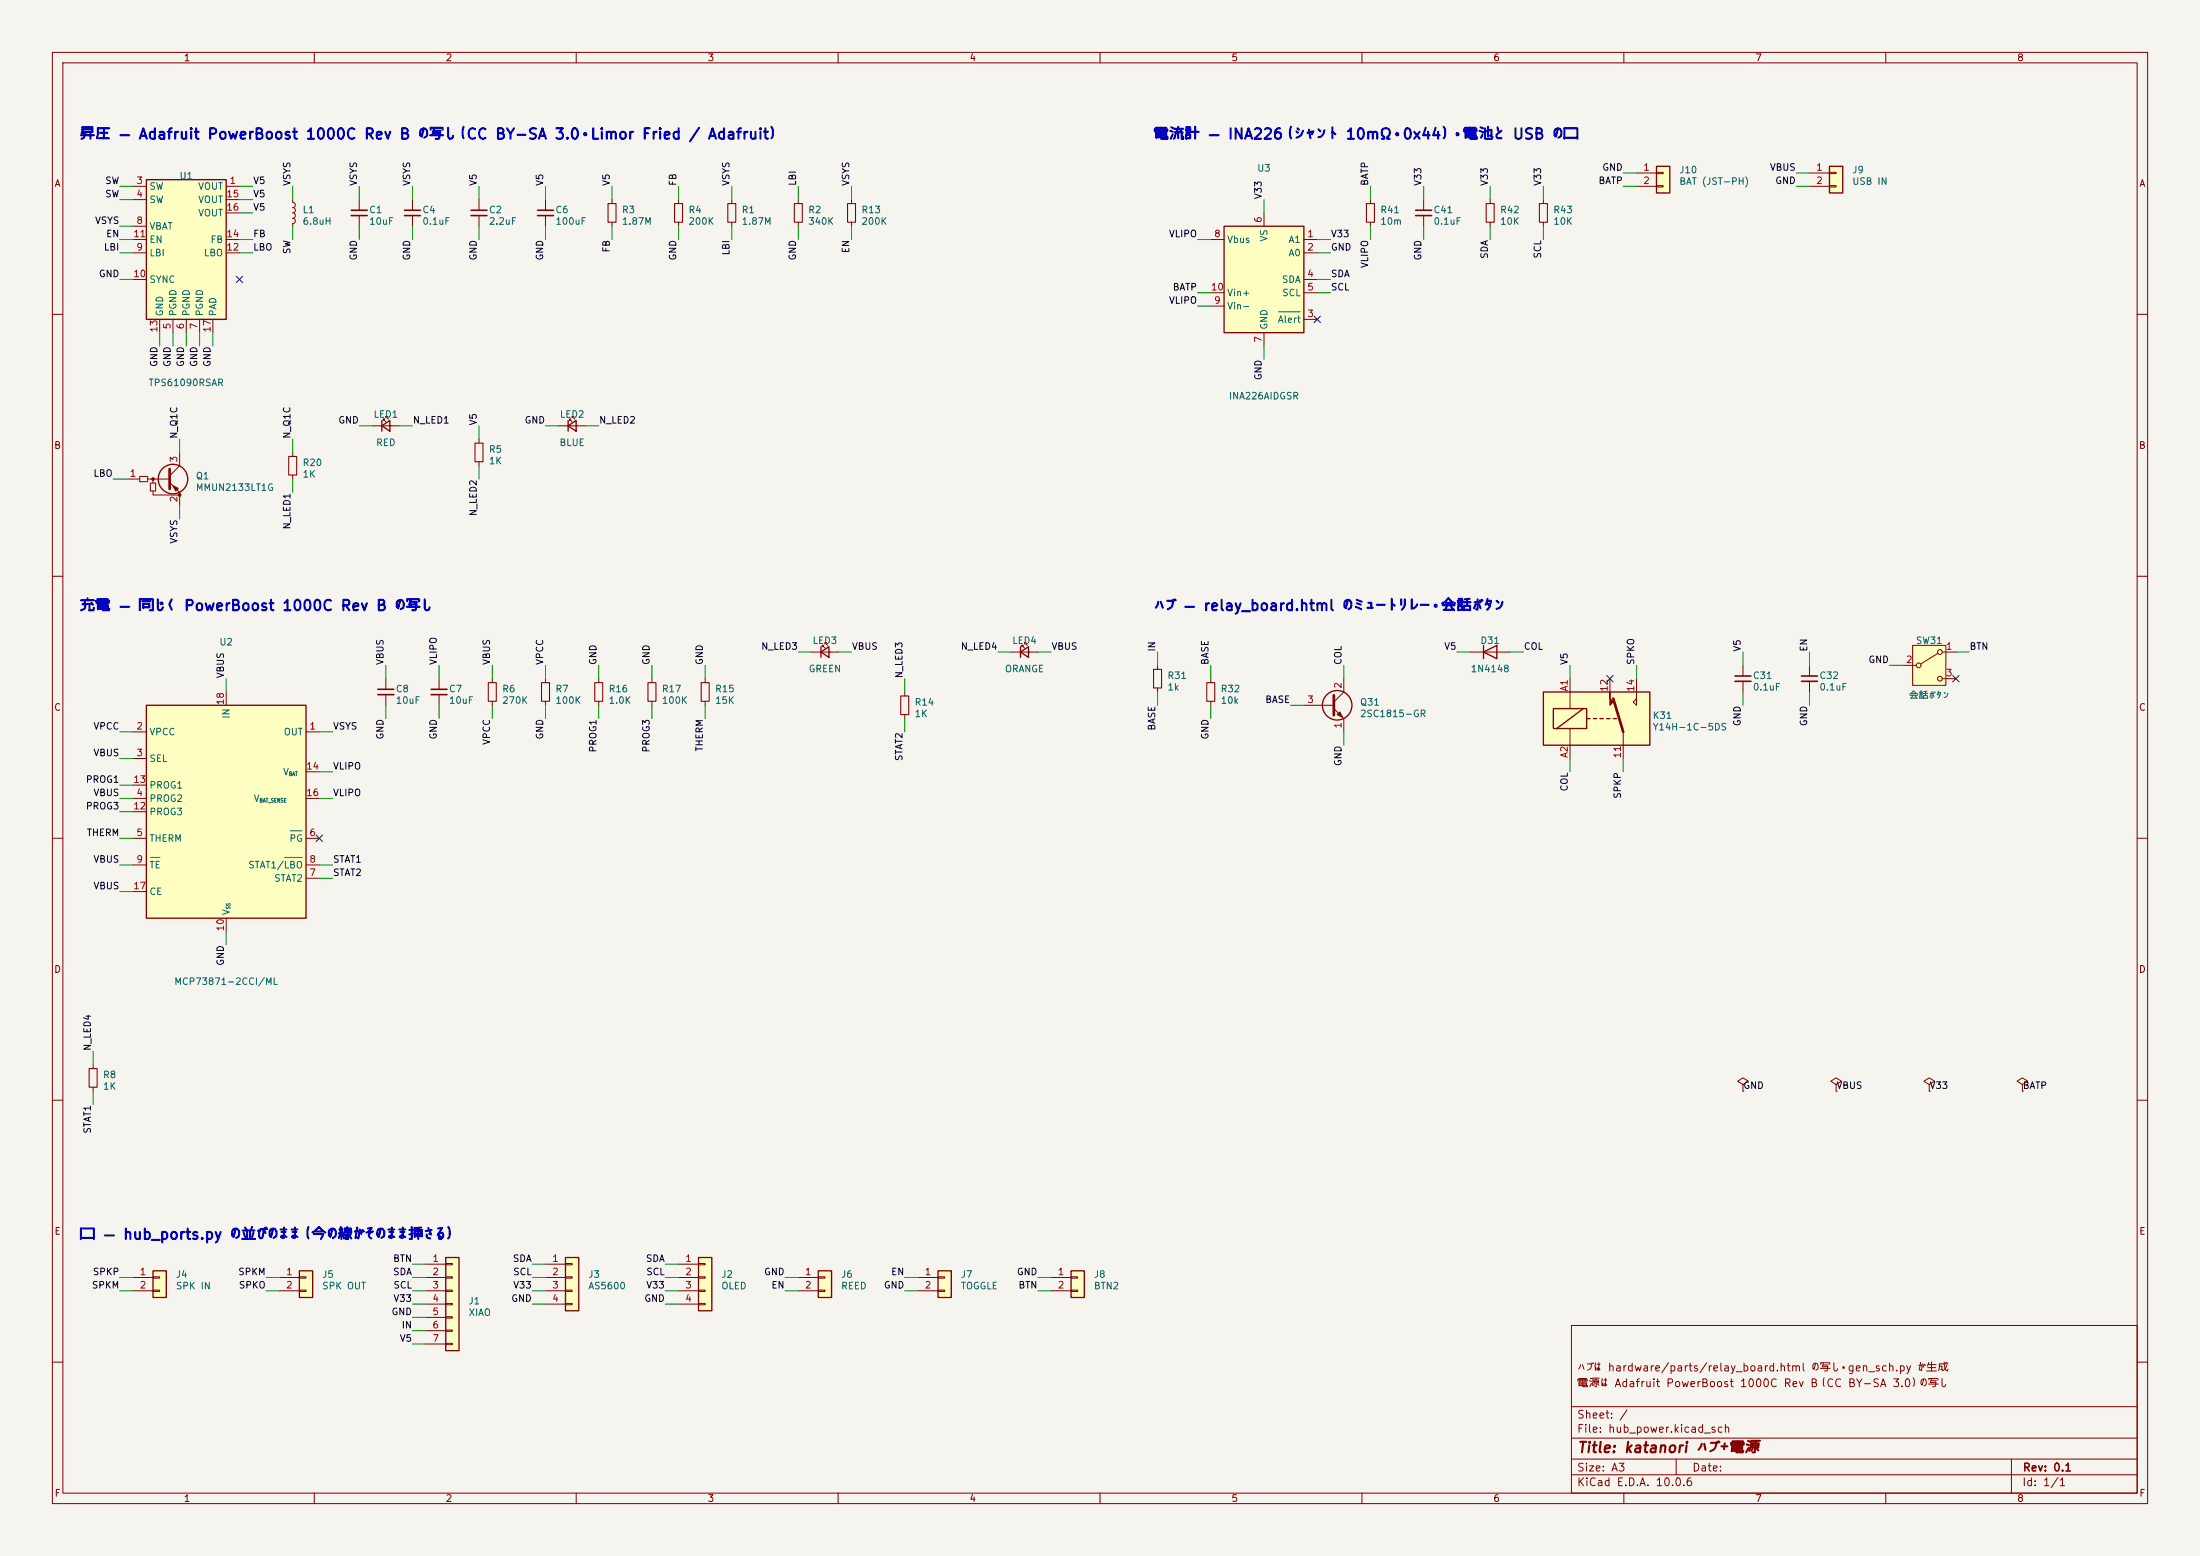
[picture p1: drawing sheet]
<svg xmlns="http://www.w3.org/2000/svg" width="420mm" height="297mm" viewBox="0 0 420 297" stroke-linecap="round" stroke-linejoin="round" font-family="sans-serif">
<path d="M0 0h420v297h-420z" fill="#f5f4ef" stroke="#f5f4ef" stroke-width=".19"/>
<g fill="none" stroke="#840000" stroke-width=".19">
<path d="M10 10h400v277h-400zM12 12h396v273h-396zM60 10v2M110 10v2M160 10v2M210 10v2M260 10v2M310 10v2M360 10v2M68.6 38.1v2M104.1 38.1v2M139.7 38.1v.8"/>
<path d="M261.6 38.1v.8M271.8 38.1v2M68.6 41.1v2.1M104.1 41.1v2.1M139.7 42.4v.8M261.6 42.4v.8M271.8 41.1v2.1M10 60h2M109.2 79.8v-.3h.3h-.3l.5 .5M408 60h2M91.4 83.8v.8M91.4 88.1v.8"/>
<path d="M106.7 81.3h5.1M108.7 80.3v-.3h.3h-.3l.5 .5M10 110h2M408 110h2M114.3 129.5v.8M114.3 133.9v.7M221 127v.8M221 131.3v.8M231.1 129.5v.8M231.1 133.9v.7M280.7 124.5h7.6M10 160h2"/>
<path d="M408 160h2M10 210h2M350.5 207l1-.6-1-.7-1 .7 1 .6v1.3M350.5 208.3h.1M408 210h2M300 253h108v32h-108zM10 260h2M300 278.5h108M300 274.5h108M300 268.5h108M320 278.5v3M384 278.5v6.5"/>
<path d="M408 260h2M60 285v2M110 285v2M160 285v2M210 285v2M260 285v2M300 281.5h108M310 285v2M360 285v2"/>
</g>
<path d="M67.1 40.1h3M67.1 41.1h3M102.6 40.1h3.1M102.6 41.1h3.1M270.3 40.1h3M270.3 41.1h3" fill="none" stroke="#840000" stroke-width=".3"/>
<path d="M138.9 38.9h1.6v3.5h-1.6zM260.9 38.9h1.5v3.5h-1.5zM90.7 84.6h1.5v3.5h-1.5zM113.5 130.3h1.6v3.6h-1.6zM220.2 127.8h1.5v3.5h-1.5zM230.4 130.3h1.5v3.6h-1.5z" fill="none" stroke="#840000" stroke-width=".2"/>
<path d="M108.5 81.3l1.5-1v2zM108.5 80.3v2M283.2 124.5l2.5-1.3v2.5zM283.2 123.2v2.5" fill="none" stroke="#840000" stroke-width=".25"/>
<path d="M233.7 43.2h15.2v20.3h-15.2z" fill="#ffffc2"/>
<path d="M233.7 43.2h15.2v20.3h-15.2z" fill="none" stroke="#840000" stroke-width=".25"/>
<path d="M231.1 45.7h2.6M231.1 55.9h2.6M231.1 58.4h2.6M241.3 40.6v2.6M248.9 45.7h2.6M248.9 48.3h2.6M248.9 53.3h2.6M248.9 55.9h2.6M241.3 63.5v2.5M248.9 61h2.6M332.7 207l1.1-.6-1.1-.7-1 .7 1 .6v1.3M332.7 208.3h.1" fill="none" stroke="#840000" stroke-width=".19"/>
<path d="M244.1 59.5h4.1" fill="none" stroke="#006464" stroke-width=".19"/>
<path d="M349.2 31.8h2.6v5h-2.6z" fill="#ffffc2"/>
<path d="M349.2 31.8h2.6v5h-2.6z" fill="none" stroke="#840000" stroke-width=".25"/>
<path d="M345.4 33h3.8M345.4 35.6h3.8M349.2 32.9h1.3v.2h-1.3zM349.2 35.4h1.3v.3h-1.3z" fill="none" stroke="#840000" stroke-width=".19"/>
<path d="M29.2 242.6h2.5v5h-2.5z" fill="#ffffc2"/>
<path d="M29.2 242.6h2.5v5h-2.5z" fill="none" stroke="#840000" stroke-width=".25"/>
<path d="M25.4 243.8h3.8M25.4 246.4h3.8M29.2 243.7h1.3v.3h-1.3zM29.2 246.3h1.3v.2h-1.3z" fill="none" stroke="#840000" stroke-width=".19"/>
<path d="M365.1 123.2h6.4v7.6h-6.4z" fill="#ffffc2"/>
<g fill="none" stroke="#840000" stroke-width=".19">
<path d="M345.4 127v2M345.4 130v2.1M363.2 127h2.6M365.1 123.2h6.4v7.6h-6.4zM370 124.7l-3.4 2M370.8 124.5h2.6M370.8 129.5h2.6"/>
<circle cx="366.3" cy="127" r=".46"/>
<circle cx="370.3" cy="124.5" r=".46"/>
<circle cx="370.3" cy="129.5" r=".46"/>
</g>
<path d="M343.9 129h3.1M343.9 130h3.1" fill="none" stroke="#840000" stroke-width=".3"/>
<path d="M316.2 31.8h2.6v5h-2.6z" fill="#ffffc2"/>
<path d="M316.2 31.8h2.6v5h-2.6z" fill="none" stroke="#840000" stroke-width=".25"/>
<path d="M294.6 38.1v.8M312.4 33h3.8M312.4 35.6h3.8M316.2 32.9h1.3v.2h-1.3zM316.2 35.4h1.3v.3h-1.3zM294.6 42.4v.8" fill="none" stroke="#840000" stroke-width=".19"/>
<path d="M293.9 38.9h1.5v3.5h-1.5z" fill="none" stroke="#840000" stroke-width=".2"/>
<path d="M85.1 240h2.5v17.8h-2.5z" fill="#ffffc2"/>
<path d="M85.1 240h2.5v17.8h-2.5z" fill="none" stroke="#840000" stroke-width=".25"/>
<g fill="none" stroke="#840000" stroke-width=".19">
<path d="M81.3 241.3h3.8M81.3 243.8h3.8M81.3 246.4h3.8M81.3 248.9h3.8M81.3 251.5h3.8M81.3 254h3.8M81.3 256.5h3.8M85.1 241.2h1.3v.2h-1.3zM85.1 243.7h1.3v.3h-1.3zM85.1 246.3h1.3v.2h-1.3zM85.1 248.8h1.3v.2h-1.3zM85.1 251.3h1.3v.3h-1.3z"/>
<path d="M85.1 253.9h1.3v.2h-1.3zM85.1 256.4h1.3v.3h-1.3z"/>
</g>
<path d="M57.1 242.6h2.6v5h-2.6z" fill="#ffffc2"/>
<path d="M57.1 242.6h2.6v5h-2.6z" fill="none" stroke="#840000" stroke-width=".25"/>
<path d="M17.8 203.2v.8M17.8 207.5v.8M53.3 243.8h3.8M53.3 246.4h3.8M57.1 243.7h1.3v.3h-1.3zM57.1 246.3h1.3v.2h-1.3z" fill="none" stroke="#840000" stroke-width=".19"/>
<path d="M17 204h1.5v3.5h-1.5z" fill="none" stroke="#840000" stroke-width=".2"/>
<path d="M27.9 34.3h15.3v26.7h-15.3z" fill="#ffffc2"/>
<path d="M27.9 34.3h15.3v26.7h-15.3zM194.8 124.5l1.5-1.1v2.1zM194.8 123.4v2.1" fill="none" stroke="#840000" stroke-width=".25"/>
<g fill="none" stroke="#840000" stroke-width=".19">
<path d="M25.4 35.6h2.5M25.4 38.1h2.5M43.2 35.6h2.5M43.2 38.1h2.5M116.8 38.1v.8M284.5 38.1v.8M25.4 43.2h2.5M25.4 48.3h2.5M25.4 53.3h2.5M25.4 45.7h2.5M43.2 48.3h2.5M43.2 45.7h2.5"/>
<path d="M43.2 40.6h2.5M116.8 42.4v.8M284.5 42.4v.8M30.5 61v2.5M33 61v2.5M35.6 61v2.5M38.1 61v2.5M40.6 61v2.5M73.7 129.5v2.1M73.7 132.6v2M83.8 129.5v2.1M83.8 132.6v2"/>
<path d="M193 124.5h5.1M195.1 123.4v-.2h.2h-.2l.5 .5M195.6 122.9v-.2h.2h-.2l.5 .5M332.7 127v2M332.7 130v2.1"/>
</g>
<path d="M72.1 131.6h3.1M72.1 132.6h3.1M82.3 131.6h3M82.3 132.6h3M331.2 129h3.1M331.2 130h3.1" fill="none" stroke="#840000" stroke-width=".3"/>
<path d="M116.1 38.9h1.5v3.5h-1.5zM283.7 38.9h1.5v3.5h-1.5z" fill="none" stroke="#840000" stroke-width=".2"/>
<path d="M107.9 240h2.6v10.2h-2.6z" fill="#ffffc2"/>
<path d="M156.7 124.5l1.5-1.1v2.1zM156.7 123.4v2.1M107.9 240h2.6v10.2h-2.6z" fill="none" stroke="#840000" stroke-width=".25"/>
<g fill="none" stroke="#840000" stroke-width=".19">
<path d="M78.7 38.1v2M78.7 41.1v2.1M154.9 124.5h5.1M157 123.4v-.2h.2h-.2l.5 .5M157.5 122.9v-.2h.2h-.2l.5 .5M172.7 132.1v.7M172.7 136.4v.8M104.1 241.3h3.8M104.1 243.8h3.8M104.1 246.4h3.8M104.1 248.9h3.8M107.9 241.2h1.3v.2h-1.3z"/>
<path d="M107.9 243.7h1.3v.3h-1.3zM107.9 246.3h1.3v.2h-1.3zM107.9 248.8h1.3v.2h-1.3z"/>
</g>
<path d="M172 132.8h1.5v3.6h-1.5z" fill="none" stroke="#840000" stroke-width=".2"/>
<path d="M77.2 40.1h3.1M77.2 41.1h3.1" fill="none" stroke="#840000" stroke-width=".3"/>
<path d="M133.3 240h2.6v10.2h-2.6z" fill="#ffffc2"/>
<path d="M133.3 240h2.6v10.2h-2.6z" fill="none" stroke="#840000" stroke-width=".25"/>
<path d="M129.5 241.3h3.8M129.5 243.8h3.8M129.5 246.4h3.8M129.5 248.9h3.8M133.3 241.2h1.3v.2h-1.3zM133.3 243.7h1.3v.3h-1.3zM133.3 246.3h1.3v.2h-1.3zM133.3 248.8h1.3v.2h-1.3z" fill="none" stroke="#840000" stroke-width=".19"/>
<path d="M294.6 132.1h20.4v10.1h-20.4z" fill="#ffffc2"/>
<path d="M91.4 38.1v2M91.4 41.1v2.1M94 129.5v.8M94 133.9v.7M299.7 129.5v5.8M299.7 139.1v5.7M307.3 129.5v2.6M309.9 139.7v5.1M312.4 129.5v5.1l-.6-.6 .6-.6" fill="none" stroke="#840000" stroke-width=".19"/>
<path d="M294.6 132.1h20.4v10.1h-20.4zM296.5 135.3h6.4v3.8h-6.4zM302.3 135.3l-5.1 3.8M302.9 137.2h.6M304.2 137.2h.6M305.4 137.2h.7M306.7 137.2h.6M308 137.2h.6" fill="none" stroke="#840000" stroke-width=".25"/>
<path d="M307.3 132.1v1.3l.7 .6-.7 .6z" fill="#840000" stroke="#840000" stroke-width=".19"/>
<path d="M308 133.4l1.9 6.3" fill="none" stroke="#840000" stroke-width=".51"/>
<path d="M93.2 130.3h1.5v3.6h-1.5z" fill="none" stroke="#840000" stroke-width=".2"/>
<path d="M89.9 40.1h3.1M89.9 41.1h3.1" fill="none" stroke="#840000" stroke-width=".3"/>
<path d="M179.1 242.6h2.5v5h-2.5z" fill="#ffffc2"/>
<path d="M179.1 242.6h2.5v5h-2.5z" fill="none" stroke="#840000" stroke-width=".25"/>
<path d="M175.3 243.8h3.8M175.3 246.4h3.8M179.1 243.7h1.2v.3h-1.2zM179.1 246.3h1.2v.2h-1.2z" fill="none" stroke="#840000" stroke-width=".19"/>
<path d="M27.9 134.6h30.5v40.7h-30.5z" fill="#ffffc2"/>
<path d="M27.9 134.6h30.5v40.7h-30.5z" fill="none" stroke="#840000" stroke-width=".25"/>
<g fill="none" stroke="#840000" stroke-width=".19">
<path d="M55.9 38.1v.5l.3 .2 .2 .3-.2 .4-.3 .1 .4 .2 .1 .5-.5 .3M55.9 40.6l.3 .2 .2 .4-.2 .3-.3 .2 .3 .1 .2 .4-.2 .3-.3 .2v.5M25.4 139.7h2.5M43.2 132.1v2.5M58.4 139.7h2.6M25.4 144.8h2.5M25.4 152.4h2.5M25.4 154.9h2.5M25.4 149.9h2.5M58.4 152.4h2.6M58.4 147.3h2.6M25.4 160h2.5"/>
<path d="M25.4 165.1h2.5M25.4 170.2h2.5M43.2 175.3v2.5M58.4 160h2.6M58.4 167.6h2.6M58.4 165.1h2.6"/>
</g>
<path d="M55.4 158.6h2.3M28.7 163.7h1.8M54.3 163.7h3.4" fill="none" stroke="#006464" stroke-width=".19"/>
<path d="M156.2 242.6h2.5v5h-2.5z" fill="#ffffc2"/>
<g fill="none" stroke="#840000" stroke-width=".25">
<path d="M156.2 242.6h2.5v5h-2.5z"/>
<circle cx="33" cy="91.4" r="2.82"/>
<circle cx="255.3" cy="134.6" r="2.82"/>
</g>
<g fill="none" stroke="#840000" stroke-width=".19">
<path d="M162.6 38.1v.8M162.6 42.4v.8M24.1 91.4h2.6M26.7 90.9h1.5v1h-1.5zM28.2 91.4h4.1M28.7 92.2h1v1.5h-1zM29.2 93.7v.8h5.1M29.2 91.4v.8M32.4 92.1l1.9 1.9v2.5M34.3 86.4v2.5l-1.9 1.9M104.1 129.5v.8M104.1 133.9v.7"/>
<path d="M124.5 129.5v.8M124.5 133.9v.7M248.9 134.6h5.7M254.6 135.3l1.9 1.9v2.5M256.5 129.5v2.6l-1.9 1.9M152.4 243.8h3.8M152.4 246.4h3.8M156.2 243.7h1.3v.3h-1.3zM156.2 246.3h1.3v.2h-1.3z"/>
</g>
<path d="M161.8 38.9h1.5v3.5h-1.5zM103.4 130.3h1.5v3.6h-1.5zM123.7 130.3h1.5v3.6h-1.5z" fill="none" stroke="#840000" stroke-width=".2"/>
<g fill="#840000" stroke="#840000" stroke-width=".19">
<path d="M33 92.7l1 .5-.5 .5z"/>
<path d="M255.3 136.4l.5-.5 .5 1z"/>
<circle cx="29.2" cy="91.4" r=".25"/>
<circle cx="34.3" cy="94.5" r=".25"/>
</g>
<path d="M32.4 89.5v3.8M254.6 132.7v3.8" fill="none" stroke="#840000" stroke-width=".51"/>
<path d="M204.5 242.6h2.5v5h-2.5z" fill="#ffffc2"/>
<path d="M72.9 81.3l1.5-1v2zM72.9 80.3v2M204.5 242.6h2.5v5h-2.5z" fill="none" stroke="#840000" stroke-width=".25"/>
<g fill="none" stroke="#840000" stroke-width=".19">
<path d="M129.5 38.1v.8M152.4 38.1v.8M129.5 42.4v.8M152.4 42.4v.8M73.7 79.8v-.3h.2h-.2l.5 .5M55.9 86.4v.7M55.9 90.7v.7M71.1 81.3h5.1M73.2 80.3v-.3h.2h-.2l.5 .5M134.6 129.5v.8M134.6 133.9v.7M368.3 207l1-.6-1-.7-1 .7 1 .6v1.3"/>
<path d="M368.3 208.3h.1M386.1 207l1-.6-1-.7-1 .7 1 .6v1.3M386.1 208.3h.1M200.7 243.8h3.8M200.7 246.4h3.8M204.5 243.7h1.2v.3h-1.2zM204.5 246.3h1.2v.2h-1.2z"/>
</g>
<path d="M128.8 38.9h1.5v3.5h-1.5zM151.6 38.9h1.6v3.5h-1.6zM55.1 87.1h1.5v3.6h-1.5zM133.9 130.3h1.5v3.6h-1.5z" fill="none" stroke="#840000" stroke-width=".2"/>
<g fill="none" stroke="#009600" stroke-width=".19">
<path d="M22.9 35.6h2.5M22.9 38.1h2.5M45.7 35.6h2.6M45.7 38.1h2.6M55.9 35.6v2.5M68.6 35.6v2.5M78.7 35.6v2.5M91.4 35.6v2.5M104.1 35.6v2.5M116.8 35.6v2.5M129.5 35.6v2.5M139.7 35.6v2.5"/>
<path d="M152.4 35.6v2.5M162.6 35.6v2.5M241.3 38.1v2.5M261.6 35.6v2.5M271.8 35.6v2.5M284.5 35.6v2.5M294.6 35.6v2.5M309.9 35.6h2.5M309.9 33h2.5M342.9 35.6h2.5M342.9 33h2.5M22.9 43.2h2.5"/>
<path d="M22.9 48.3h2.5M22.9 53.3h2.5M22.9 45.7h2.5M45.7 40.6h2.6M45.7 48.3h2.6M45.7 45.7h2.6M55.9 43.2v2.5M68.6 43.2v2.5M78.7 43.2v2.5M91.4 43.2v2.5M104.1 43.2v2.5M116.8 43.2v2.5"/>
<path d="M129.5 43.2v2.5M139.7 43.2v2.5M152.4 43.2v2.5M162.6 43.2v2.5M228.6 45.7h2.5M228.6 55.9h2.5M228.6 58.4h2.5M251.5 48.3h2.5M251.5 53.3h2.5M251.5 45.7h2.5M251.5 55.9h2.5M261.6 43.2v2.5"/>
<path d="M271.8 43.2v2.5M284.5 43.2v2.5M294.6 43.2v2.5M30.5 63.5v2.5M33 63.5v2.5M35.6 63.5v2.5M38.1 63.5v2.5M40.6 63.5v2.5M241.3 66v2.6M21.6 91.4h2.5M34.3 83.8v2.6M34.3 96.5v2.6"/>
<path d="M55.9 83.8v2.6M55.9 91.4v2.6M68.6 81.3h2.5M76.2 81.3h2.5M91.4 81.3v2.5M91.4 88.9v2.5M104.1 81.3h2.6M111.8 81.3h2.5M22.9 139.7h2.5M43.2 129.5v2.6M61 139.7h2.5M73.7 127v2.5"/>
<path d="M73.7 134.6v2.6M83.8 127v2.5M83.8 134.6v2.6M94 127v2.5M94 134.6v2.6M104.1 127v2.5M104.1 134.6v2.6M114.3 127v2.5M114.3 134.6v2.6M124.5 127v2.5M124.5 134.6v2.6M134.6 127v2.5"/>
<path d="M134.6 134.6v2.6M152.4 124.5h2.5M160 124.5h2.6M172.7 129.5v2.6M172.7 137.2v2.5M190.5 124.5h2.5M198.1 124.5h2.6M221 124.5v2.5M221 132.1v2.5M231.1 127v2.5M231.1 134.6v2.6M246.4 134.6h2.5"/>
<path d="M256.5 127v2.5M256.5 139.7v2.5M278.1 124.5h2.6M288.3 124.5h2.5M299.7 127v2.5M312.4 127v2.5M332.7 124.5v2.5M332.7 132.1v2.5M345.4 124.5v2.5M345.4 132.1v2.5M360.7 127h2.5M373.4 124.5h2.5"/>
<path d="M22.9 144.8h2.5M22.9 149.9h2.5M22.9 152.4h2.5M22.9 154.9h2.5M61 152.4h2.5M61 147.3h2.5M299.7 144.8v2.5M309.9 144.8v2.5M22.9 170.2h2.5M22.9 165.1h2.5M22.9 160h2.5M43.2 177.8v2.5"/>
<path d="M61 165.1h2.5M61 167.6h2.5M17.8 200.7v2.5M17.8 208.3v2.5M22.9 246.4h2.5M22.9 243.8h2.5M50.8 246.4h2.5M50.8 243.8h2.5M78.7 248.9h2.6M78.7 251.5h2.6M78.7 254h2.6M78.7 256.5h2.6"/>
<path d="M78.7 246.4h2.6M78.7 241.3h2.6M78.7 243.8h2.6M101.6 248.9h2.5M101.6 246.4h2.5M101.6 241.3h2.5M101.6 243.8h2.5M127 248.9h2.5M127 246.4h2.5M127 241.3h2.5M127 243.8h2.5M149.9 246.4h2.5"/>
<path d="M149.9 243.8h2.5M172.7 246.4h2.6M172.7 243.8h2.6M198.1 246.4h2.6M198.1 243.8h2.6"/>
</g>
<path d="M45.1 52.7l1.2 1.2M46.3 52.7l-1.2 1.2M250.9 60.4l1.2 1.2M252.1 60.4l-1.2 1.2M306.7 128.9l1.2 1.2M307.9 128.9l-1.2 1.2M372.8 128.9l1.2 1.2M374 128.9l-1.2 1.2M60.4 159.4l1.2 1.2M61.6 159.4l-1.2 1.2" fill="none" stroke="#000084" stroke-width=".19"/>
<g font-size="2" fill="#0000c2">
<text x="15.1" y="27.1">昇圧 — Adafruit PowerBoost 1000C Rev B の写し（CC BY-SA 3.0・Limor Fried / Adafruit）</text>
<text x="220.1" y="27.1">電流計 — INA226（シャント 10mΩ・0x44）・電池と USB の口</text>
<text x="15.1" y="117.1">充電 — 同じく PowerBoost 1000C Rev B の写し</text>
<text x="220.1" y="117.1">ハブ — relay_board.html のミュートリレー・会話ボタン</text>
<text x="15.1" y="237.1">口 — hub_ports.py の並びのまま（今の線がそのまま挿さる）</text>
</g>
<text font-size="2" fill="#840000" x="301" y="277.8">Title: katanori ハブ＋電源</text>
<g font-size="1.5" fill="#840000">
<text x="300.9" y="262.1">ハブは hardware/parts/relay_board.html の写し・gen_sch.py が生成</text>
<text x="300.9" y="265.1">電源は Adafruit PowerBoost 1000C Rev B（CC BY-SA 3.0）の写し</text>
<text x="300.9" y="273.8">File: hub_power.kicad_sch</text>
<text x="300.9" y="271.1">Sheet: /</text>
<text x="300.9" y="281.2">Size: A3</text>
<text x="322.9" y="281.2">Date:</text>
<text x="386" y="281.2">Rev: 0.1</text>
<text x="300.9" y="284">KiCad E.D.A. 10.0.6</text>
<text x="385.9" y="284">Id: 1/1</text>
</g>
<g font-size="1.3" fill="#840000">
<text x="35" y="12">1</text>
<text x="85" y="12">2</text>
<text x="135" y="12">3</text>
<text x="185" y="12">4</text>
<text x="235" y="12">5</text>
<text x="285" y="12">6</text>
<text x="335" y="12">7</text>
<text x="385" y="12">8</text>
<text x="10.3" y="36">A</text>
<text x="408.3" y="36">A</text>
<text x="10.2" y="86">B</text>
<text x="408.2" y="86">B</text>
<text x="10.2" y="136">C</text>
<text x="408.2" y="136">C</text>
<text x="10.2" y="186">D</text>
<text x="408.2" y="186">D</text>
<text x="10.3" y="236">E</text>
<text x="408.3" y="236">E</text>
<text x="10.3" y="286">F</text>
<text x="35" y="287">1</text>
<text x="85" y="287">2</text>
<text x="135" y="287">3</text>
<text x="185" y="287">4</text>
<text x="235" y="287">5</text>
<text x="285" y="287">6</text>
<text x="335" y="287">7</text>
<text x="385" y="287">8</text>
<text x="408.3" y="286">F</text>
</g>
<g font-size="1.3" fill="#0f0f0f">
<text x="20" y="35.4">SW</text>
<text x="48.2" y="35.4">V5</text>
<text x="55.8" y="35.6" transform="rotate(-90 55.8 35.6)">VSYS</text>
<text x="68.5" y="35.6" transform="rotate(-90 68.5 35.6)">VSYS</text>
<text x="78.6" y="35.6" transform="rotate(-90 78.6 35.6)">VSYS</text>
<text x="91.3" y="35.6" transform="rotate(-90 91.3 35.6)">V5</text>
<text x="104" y="35.6" transform="rotate(-90 104 35.6)">V5</text>
<text x="116.7" y="35.6" transform="rotate(-90 116.7 35.6)">V5</text>
<text x="129.4" y="35.6" transform="rotate(-90 129.4 35.6)">FB</text>
<text x="139.6" y="35.6" transform="rotate(-90 139.6 35.6)">VSYS</text>
<text x="152.3" y="35.6" transform="rotate(-90 152.3 35.6)">LBI</text>
<text x="162.4" y="35.6" transform="rotate(-90 162.4 35.6)">VSYS</text>
<text x="261.5" y="35.6" transform="rotate(-90 261.5 35.6)">BATP</text>
<text x="271.7" y="35.6" transform="rotate(-90 271.7 35.6)">V33</text>
<text x="284.4" y="35.6" transform="rotate(-90 284.4 35.6)">V33</text>
<text x="294.5" y="35.6" transform="rotate(-90 294.5 35.6)">V33</text>
<text x="305.1" y="35.4">BATP</text>
<text x="305.8" y="32.9">GND</text>
<text x="337.8" y="32.9">VBUS</text>
<text x="338.8" y="35.4">GND</text>
<text x="20" y="38">SW</text>
<text x="48.2" y="38">V5</text>
<text x="48.2" y="40.5">V5</text>
<text x="241.2" y="38.1" transform="rotate(-90 241.2 38.1)">V33</text>
<text x="18" y="43.1">VSYS</text>
<text x="20.2" y="45.6">EN</text>
<text x="48.2" y="45.6">FB</text>
<text x="223.1" y="45.6">VLIPO</text>
<text x="254" y="45.6">V33</text>
<text x="18.8" y="53.2">GND</text>
<text x="19.7" y="48.1">LBI</text>
<text x="48.2" y="48.1">LBO</text>
<text x="55.8" y="48.6" transform="rotate(-90 55.8 48.6)">SW</text>
<text x="68.5" y="49.8" transform="rotate(-90 68.5 49.8)">GND</text>
<text x="78.6" y="49.8" transform="rotate(-90 78.6 49.8)">GND</text>
<text x="91.3" y="49.8" transform="rotate(-90 91.3 49.8)">GND</text>
<text x="104" y="49.8" transform="rotate(-90 104 49.8)">GND</text>
<text x="116.7" y="48.3" transform="rotate(-90 116.7 48.3)">FB</text>
<text x="129.4" y="49.8" transform="rotate(-90 129.4 49.8)">GND</text>
<text x="139.6" y="48.9" transform="rotate(-90 139.6 48.9)">LBI</text>
<text x="152.3" y="49.8" transform="rotate(-90 152.3 49.8)">GND</text>
<text x="162.4" y="48.4" transform="rotate(-90 162.4 48.4)">EN</text>
<text x="254" y="48.1">GND</text>
<text x="254" y="53.2">SDA</text>
<text x="261.5" y="51.3" transform="rotate(-90 261.5 51.3)">VLIPO</text>
<text x="271.7" y="49.8" transform="rotate(-90 271.7 49.8)">GND</text>
<text x="284.4" y="49.5" transform="rotate(-90 284.4 49.5)">SDA</text>
<text x="294.5" y="49.5" transform="rotate(-90 294.5 49.5)">SCL</text>
<text x="223.1" y="58.3">VLIPO</text>
<text x="223.8" y="55.8">BATP</text>
<text x="254" y="55.8">SCL</text>
<text x="30.4" y="70.1" transform="rotate(-90 30.4 70.1)">GND</text>
<text x="32.9" y="70.1" transform="rotate(-90 32.9 70.1)">GND</text>
<text x="35.4" y="70.1" transform="rotate(-90 35.4 70.1)">GND</text>
<text x="38" y="70.1" transform="rotate(-90 38 70.1)">GND</text>
<text x="40.5" y="70.1" transform="rotate(-90 40.5 70.1)">GND</text>
<text x="241.2" y="72.7" transform="rotate(-90 241.2 72.7)">GND</text>
<text x="34.2" y="83.8" transform="rotate(-90 34.2 83.8)">N_Q1C</text>
<text x="55.8" y="83.8" transform="rotate(-90 55.8 83.8)">N_Q1C</text>
<text x="64.5" y="81.2">GND</text>
<text x="78.7" y="81.2">N_LED1</text>
<text x="91.3" y="81.3" transform="rotate(-90 91.3 81.3)">V5</text>
<text x="100" y="81.2">GND</text>
<text x="114.3" y="81.2">N_LED2</text>
<text x="17.7" y="91.3">LBO</text>
<text x="55.8" y="101.2" transform="rotate(-90 55.8 101.2)">N_LED1</text>
<text x="91.3" y="98.6" transform="rotate(-90 91.3 98.6)">N_LED2</text>
<text x="34.2" y="103.9" transform="rotate(-90 34.2 103.9)">VSYS</text>
<text x="145.2" y="124.3">N_LED3</text>
<text x="162.5" y="124.3">VBUS</text>
<text x="183.3" y="124.3">N_LED4</text>
<text x="200.6" y="124.3">VBUS</text>
<text x="220.9" y="124.5" transform="rotate(-90 220.9 124.5)">IN</text>
<text x="275.6" y="124.3">V5</text>
<text x="290.8" y="124.3">COL</text>
<text x="332.6" y="124.5" transform="rotate(-90 332.6 124.5)">V5</text>
<text x="345.3" y="124.5" transform="rotate(-90 345.3 124.5)">EN</text>
<text x="375.9" y="124.3">BTN</text>
<text x="43.1" y="129.6" transform="rotate(-90 43.1 129.6)">VBUS</text>
<text x="73.5" y="127" transform="rotate(-90 73.5 127)">VBUS</text>
<text x="83.7" y="127" transform="rotate(-90 83.7 127)">VLIPO</text>
<text x="93.9" y="127" transform="rotate(-90 93.9 127)">VBUS</text>
<text x="104" y="127" transform="rotate(-90 104 127)">VPCC</text>
<text x="114.2" y="127" transform="rotate(-90 114.2 127)">GND</text>
<text x="124.3" y="127" transform="rotate(-90 124.3 127)">GND</text>
<text x="134.5" y="127" transform="rotate(-90 134.5 127)">GND</text>
<text x="172.6" y="129.6" transform="rotate(-90 172.6 129.6)">N_LED3</text>
<text x="231" y="127" transform="rotate(-90 231 127)">BASE</text>
<text x="256.4" y="127" transform="rotate(-90 256.4 127)">COL</text>
<text x="299.6" y="127" transform="rotate(-90 299.6 127)">V5</text>
<text x="312.3" y="127" transform="rotate(-90 312.3 127)">SPKO</text>
<text x="356.6" y="126.9">GND</text>
<text x="241.4" y="134.5">BASE</text>
<text x="17.7" y="139.6">VPCC</text>
<text x="63.5" y="139.6">VSYS</text>
<text x="73.5" y="141.3" transform="rotate(-90 73.5 141.3)">GND</text>
<text x="83.7" y="141.3" transform="rotate(-90 83.7 141.3)">GND</text>
<text x="93.9" y="142.3" transform="rotate(-90 93.9 142.3)">VPCC</text>
<text x="104" y="141.3" transform="rotate(-90 104 141.3)">GND</text>
<text x="114.2" y="143.7" transform="rotate(-90 114.2 143.7)">PROG1</text>
<text x="124.3" y="143.7" transform="rotate(-90 124.3 143.7)">PROG3</text>
<text x="134.5" y="143.6" transform="rotate(-90 134.5 143.6)">THERM</text>
<text x="220.9" y="139.6" transform="rotate(-90 220.9 139.6)">BASE</text>
<text x="231" y="141.3" transform="rotate(-90 231 141.3)">GND</text>
<text x="332.6" y="138.7" transform="rotate(-90 332.6 138.7)">GND</text>
<text x="345.3" y="138.7" transform="rotate(-90 345.3 138.7)">GND</text>
<text x="16.3" y="149.7">PROG1</text>
<text x="17.7" y="144.7">VBUS</text>
<text x="63.5" y="147.2">VLIPO</text>
<text x="172.6" y="145.4" transform="rotate(-90 172.6 145.4)">STAT2</text>
<text x="256.4" y="146.3" transform="rotate(-90 256.4 146.3)">GND</text>
<text x="16.3" y="154.8">PROG3</text>
<text x="17.7" y="152.3">VBUS</text>
<text x="63.5" y="152.3">VLIPO</text>
<text x="299.6" y="151.2" transform="rotate(-90 299.6 151.2)">COL</text>
<text x="309.8" y="152.6" transform="rotate(-90 309.8 152.6)">SPKP</text>
<text x="16.5" y="159.9">THERM</text>
<text x="17.7" y="165">VBUS</text>
<text x="63.5" y="167.5">STAT2</text>
<text x="63.5" y="165">STAT1</text>
<text x="17.7" y="170.1">VBUS</text>
<text x="43.1" y="184.4" transform="rotate(-90 43.1 184.4)">GND</text>
<text x="17.7" y="200.7" transform="rotate(-90 17.7 200.7)">N_LED4</text>
<text x="332.7" y="208.2">GND</text>
<text x="350.5" y="208.2">VBUS</text>
<text x="368.3" y="208.2">V33</text>
<text x="386.1" y="208.2">BATP</text>
<text x="17.7" y="216.5" transform="rotate(-90 17.7 216.5)">STAT1</text>
<text x="17.6" y="243.7">SPKP</text>
<text x="45.4" y="243.7">SPKM</text>
<text x="74.9" y="241.2">BTN</text>
<text x="74.9" y="243.7">SDA</text>
<text x="97.8" y="241.2">SDA</text>
<text x="97.9" y="243.7">SCL</text>
<text x="123.2" y="241.2">SDA</text>
<text x="123.3" y="243.7">SCL</text>
<text x="145.8" y="243.7">GND</text>
<text x="170" y="243.7">EN</text>
<text x="194" y="243.7">GND</text>
<text x="17.4" y="246.3">SPKM</text>
<text x="45.5" y="246.3">SPKO</text>
<text x="74.6" y="251.3">GND</text>
<text x="75" y="246.3">SCL</text>
<text x="75" y="248.8">V33</text>
<text x="97.5" y="248.8">GND</text>
<text x="97.9" y="246.3">V33</text>
<text x="122.9" y="248.8">GND</text>
<text x="123.3" y="246.3">V33</text>
<text x="147.2" y="246.3">EN</text>
<text x="168.6" y="246.3">GND</text>
<text x="194.3" y="246.3">BTN</text>
<text x="76.2" y="256.4">V5</text>
<text x="76.6" y="253.9">IN</text>
</g>
<g font-size="1.3" fill="#a90000">
<text x="25.9" y="35.4">3</text>
<text x="43.7" y="35.4">1</text>
<text x="313.6" y="32.9">1</text>
<text x="313.6" y="35.4">2</text>
<text x="346.6" y="32.9">1</text>
<text x="346.6" y="35.4">2</text>
<text x="25.9" y="38">4</text>
<text x="43.1" y="38">15</text>
<text x="43.1" y="40.5">16</text>
<text x="25.3" y="45.6">11</text>
<text x="25.9" y="43">8</text>
<text x="43.1" y="45.6">14</text>
<text x="231.7" y="45.6">8</text>
<text x="241.2" y="42.6" transform="rotate(-90 241.2 42.6)">6</text>
<text x="249.5" y="45.6">1</text>
<text x="25.3" y="53.2">10</text>
<text x="25.9" y="48.1">9</text>
<text x="43.1" y="48.1">12</text>
<text x="249.5" y="48.1">2</text>
<text x="249.5" y="53.2">4</text>
<text x="231.1" y="55.7">10</text>
<text x="231.7" y="58.3">9</text>
<text x="249.5" y="55.7">5</text>
<text x="30.3" y="63.6" transform="rotate(-90 30.3 63.6)">13</text>
<text x="32.9" y="63" transform="rotate(-90 32.9 63)">5</text>
<text x="35.4" y="63" transform="rotate(-90 35.4 63)">6</text>
<text x="38" y="63" transform="rotate(-90 38 63)">7</text>
<text x="40.5" y="63.6" transform="rotate(-90 40.5 63.6)">17</text>
<text x="241.2" y="65.5" transform="rotate(-90 241.2 65.5)">7</text>
<text x="249.5" y="60.8">3</text>
<text x="34.2" y="88.4" transform="rotate(-90 34.2 88.4)">3</text>
<text x="24.7" y="91.3">1</text>
<text x="34.2" y="96" transform="rotate(-90 34.2 96)">2</text>
<text x="371.4" y="124.3">1</text>
<text x="256.4" y="131.5" transform="rotate(-90 256.4 131.5)">2</text>
<text x="363.8" y="126.9">2</text>
<text x="371.4" y="129.4">3</text>
<text x="43" y="134.7" transform="rotate(-90 43 134.7)">18</text>
<text x="249.5" y="134.5">3</text>
<text x="299.6" y="132.1" transform="rotate(-90 299.6 132.1)">A1</text>
<text x="307.2" y="132.1" transform="rotate(-90 307.2 132.1)">12</text>
<text x="312.3" y="132.1" transform="rotate(-90 312.3 132.1)">14</text>
<text x="25.9" y="139.6">2</text>
<text x="59" y="139.6">1</text>
<text x="256.4" y="139.2" transform="rotate(-90 256.4 139.2)">1</text>
<text x="25.3" y="149.7">13</text>
<text x="25.9" y="144.6">3</text>
<text x="58.4" y="147.2">14</text>
<text x="299.6" y="144.8" transform="rotate(-90 299.6 144.8)">A2</text>
<text x="309.7" y="144.8" transform="rotate(-90 309.7 144.8)">11</text>
<text x="25.3" y="154.8">12</text>
<text x="25.9" y="152.3">4</text>
<text x="58.4" y="152.3">16</text>
<text x="25.9" y="159.9">5</text>
<text x="59" y="159.9">6</text>
<text x="25.9" y="165">9</text>
<text x="59" y="167.5">7</text>
<text x="59" y="165">8</text>
<text x="25.3" y="170">17</text>
<text x="43" y="177.9" transform="rotate(-90 43 177.9)">10</text>
<text x="26.6" y="243.7">1</text>
<text x="54.5" y="243.7">1</text>
<text x="82.5" y="241.2">1</text>
<text x="82.5" y="243.7">2</text>
<text x="105.3" y="241.2">1</text>
<text x="105.3" y="243.7">2</text>
<text x="130.7" y="241.2">1</text>
<text x="130.7" y="243.7">2</text>
<text x="153.6" y="243.7">1</text>
<text x="176.4" y="243.7">1</text>
<text x="201.8" y="243.7">1</text>
<text x="26.6" y="246.2">2</text>
<text x="54.5" y="246.2">2</text>
<text x="82.5" y="246.2">3</text>
<text x="82.5" y="248.8">4</text>
<text x="82.5" y="251.3">5</text>
<text x="105.3" y="246.2">3</text>
<text x="105.3" y="248.8">4</text>
<text x="130.7" y="246.2">3</text>
<text x="130.7" y="248.8">4</text>
<text x="153.6" y="246.2">2</text>
<text x="176.4" y="246.2">2</text>
<text x="201.8" y="246.2">2</text>
<text x="82.5" y="253.9">6</text>
<text x="82.5" y="256.4">7</text>
</g>
<g font-size="1.3" fill="#006464">
<text x="34.2" y="34.5">U1</text>
<text x="239.9" y="33.1">U3</text>
<text x="320.5" y="33.4">J10</text>
<text x="320.5" y="35.6">BAT (JST-PH)</text>
<text x="353.5" y="33.4">J9</text>
<text x="353.5" y="35.6">USB IN</text>
<text x="28.4" y="36.5">SW</text>
<text x="28.4" y="39.1">SW</text>
<text x="37.7" y="36.5">VOUT</text>
<text x="37.7" y="39.1">VOUT</text>
<text x="37.7" y="41.6">VOUT</text>
<text x="57.7" y="41">L1</text>
<text x="70.4" y="41">C1</text>
<text x="80.5" y="41">C4</text>
<text x="93.2" y="41">C2</text>
<text x="105.9" y="41">C6</text>
<text x="118.6" y="41">R3</text>
<text x="131.3" y="41">R4</text>
<text x="141.5" y="41">R1</text>
<text x="154.2" y="41">R2</text>
<text x="164.3" y="41">R13</text>
<text x="263.4" y="41">R41</text>
<text x="273.6" y="41">C41</text>
<text x="286.3" y="41">R42</text>
<text x="296.4" y="41">R43</text>
<text x="28.4" y="44.1">VBAT</text>
<text x="28.4" y="46.7">EN</text>
<text x="40.1" y="46.7">FB</text>
<text x="57.7" y="43.2">6.8uH</text>
<text x="70.4" y="43.2">10uF</text>
<text x="80.5" y="43.2">0.1uF</text>
<text x="93.2" y="43.2">2.2uF</text>
<text x="105.9" y="43.2">100uF</text>
<text x="118.6" y="43.2">1.87M</text>
<text x="131.3" y="43.2">200K</text>
<text x="141.5" y="43.2">1.87M</text>
<text x="154.2" y="43.2">340K</text>
<text x="164.3" y="43.2">200K</text>
<text x="234.2" y="46.7">Vbus</text>
<text x="242.3" y="46.2" transform="rotate(-90 242.3 46.2)">VS</text>
<text x="245.9" y="46.7">A1</text>
<text x="263.4" y="43.2">10m</text>
<text x="273.6" y="43.2">0.1uF</text>
<text x="286.3" y="43.2">10K</text>
<text x="296.4" y="43.2">10K</text>
<text x="28.4" y="49.2">LBI</text>
<text x="38.8" y="49.2">LBO</text>
<text x="245.9" y="49.2">A0</text>
<text x="28.4" y="54.3">SYNC</text>
<text x="234.2" y="59.4">Vin-</text>
<text x="234.2" y="56.8">Vin+</text>
<text x="244.6" y="54.3">SDA</text>
<text x="244.7" y="56.8">SCL</text>
<text x="31.4" y="60.5" transform="rotate(-90 31.4 60.5)">GND</text>
<text x="34" y="60.5" transform="rotate(-90 34 60.5)">PGND</text>
<text x="36.5" y="60.5" transform="rotate(-90 36.5 60.5)">PGND</text>
<text x="39.1" y="60.5" transform="rotate(-90 39.1 60.5)">PGND</text>
<text x="41.6" y="60.5" transform="rotate(-90 41.6 60.5)">PAD</text>
<text x="242.3" y="63" transform="rotate(-90 242.3 63)">GND</text>
<text x="243.8" y="61.9">Alert</text>
<text x="28.3" y="74">TPS61090RSAR</text>
<text x="234.5" y="76.5">INA226AIDGSR</text>
<text x="71.2" y="80">LED1</text>
<text x="106.8" y="80">LED2</text>
<text x="57.7" y="89.3">R20</text>
<text x="71.7" y="85.4">RED</text>
<text x="93.2" y="86.7">R5</text>
<text x="93.2" y="88.9">1K</text>
<text x="106.7" y="85.4">BLUE</text>
<text x="37.3" y="91.8">Q1</text>
<text x="37.3" y="94">MMUN2133LT1G</text>
<text x="57.7" y="91.5">1K</text>
<text x="41.8" y="123.5">U2</text>
<text x="155" y="123.2">LED3</text>
<text x="193.1" y="123.2">LED4</text>
<text x="282.5" y="123.2">D31</text>
<text x="365.6" y="123.2">SW31</text>
<text x="154.3" y="128.6">GREEN</text>
<text x="191.7" y="128.6">ORANGE</text>
<text x="222.8" y="129.9">R31</text>
<text x="280.7" y="128.6">1N4148</text>
<text x="334.5" y="129.9">C31</text>
<text x="347.2" y="129.9">C32</text>
<text x="44.1" y="137.3" transform="rotate(-90 44.1 137.3)">IN</text>
<text x="75.4" y="132.4">C8</text>
<text x="75.4" y="134.6">10uF</text>
<text x="85.6" y="132.4">C7</text>
<text x="85.6" y="134.6">10uF</text>
<text x="95.8" y="132.4">R6</text>
<text x="95.8" y="134.6">270K</text>
<text x="105.9" y="132.4">R7</text>
<text x="105.9" y="134.6">100K</text>
<text x="116.1" y="132.4">R16</text>
<text x="116.1" y="134.6">1.0K</text>
<text x="126.2" y="132.4">R17</text>
<text x="126.2" y="134.6">100K</text>
<text x="136.4" y="132.4">R15</text>
<text x="136.4" y="134.6">15K</text>
<text x="174.5" y="135">R14</text>
<text x="174.5" y="137.2">1K</text>
<text x="222.8" y="132.1">1k</text>
<text x="232.9" y="132.4">R32</text>
<text x="232.9" y="134.6">10k</text>
<text x="259.5" y="135">Q31</text>
<text x="259.5" y="137.2">2SC1815-GR</text>
<text x="315.4" y="137.5">K31</text>
<text x="334.5" y="132.1">0.1uF</text>
<text x="347.2" y="132.1">0.1uF</text>
<text x="364.3" y="133.7">会話ボタン</text>
<text x="28.4" y="140.7">VPCC</text>
<text x="54.1" y="140.7">OUT</text>
<text x="315.4" y="139.7">Y14H-1C-5DS</text>
<text x="28.4" y="145.7">SEL</text>
<text x="53.9" y="148.3">V</text>
<text x="28.4" y="153.4">PROG2</text>
<text x="28.4" y="155.9">PROG3</text>
<text x="28.4" y="150.8">PROG1</text>
<text x="48.3" y="153.4">V</text>
<text x="28.4" y="161">THERM</text>
<text x="55.1" y="161">PG</text>
<text x="28.4" y="166.1">TE</text>
<text x="47.3" y="166.1">STAT1/LBO</text>
<text x="28.4" y="171.1">CE</text>
<text x="52.2" y="168.6">STAT2</text>
<text x="44.1" y="174.8" transform="rotate(-90 44.1 174.8)">V</text>
<text x="33.2" y="188.3">MCP73871-2CCI/ML</text>
<text x="19.6" y="206.1">R8</text>
<text x="19.6" y="208.3">1K</text>
<text x="33.5" y="244.2">J4</text>
<text x="61.4" y="244.2">J5</text>
<text x="112.2" y="244.2">J3</text>
<text x="137.6" y="244.2">J2</text>
<text x="160.5" y="244.2">J6</text>
<text x="183.3" y="244.2">J7</text>
<text x="208.7" y="244.2">J8</text>
<text x="33.5" y="246.4">SPK IN</text>
<text x="61.4" y="246.4">SPK OUT</text>
<text x="89.3" y="249.3">J1</text>
<text x="89.3" y="251.5">XIAO</text>
<text x="112.2" y="246.4">AS5600</text>
<text x="137.6" y="246.4">OLED</text>
<text x="160.5" y="246.4">REED</text>
<text x="183.3" y="246.4">TOGGLE</text>
<text x="208.7" y="246.4">BTN2</text>
</g>
<g font-size=".8" fill="#006464">
<text x="55.1" y="148.3">BAT</text>
<text x="49.5" y="153.4">BAT_SENSE</text>
<text x="44.2" y="173.6" transform="rotate(-90 44.2 173.6)">SS</text>
</g>
</svg>
